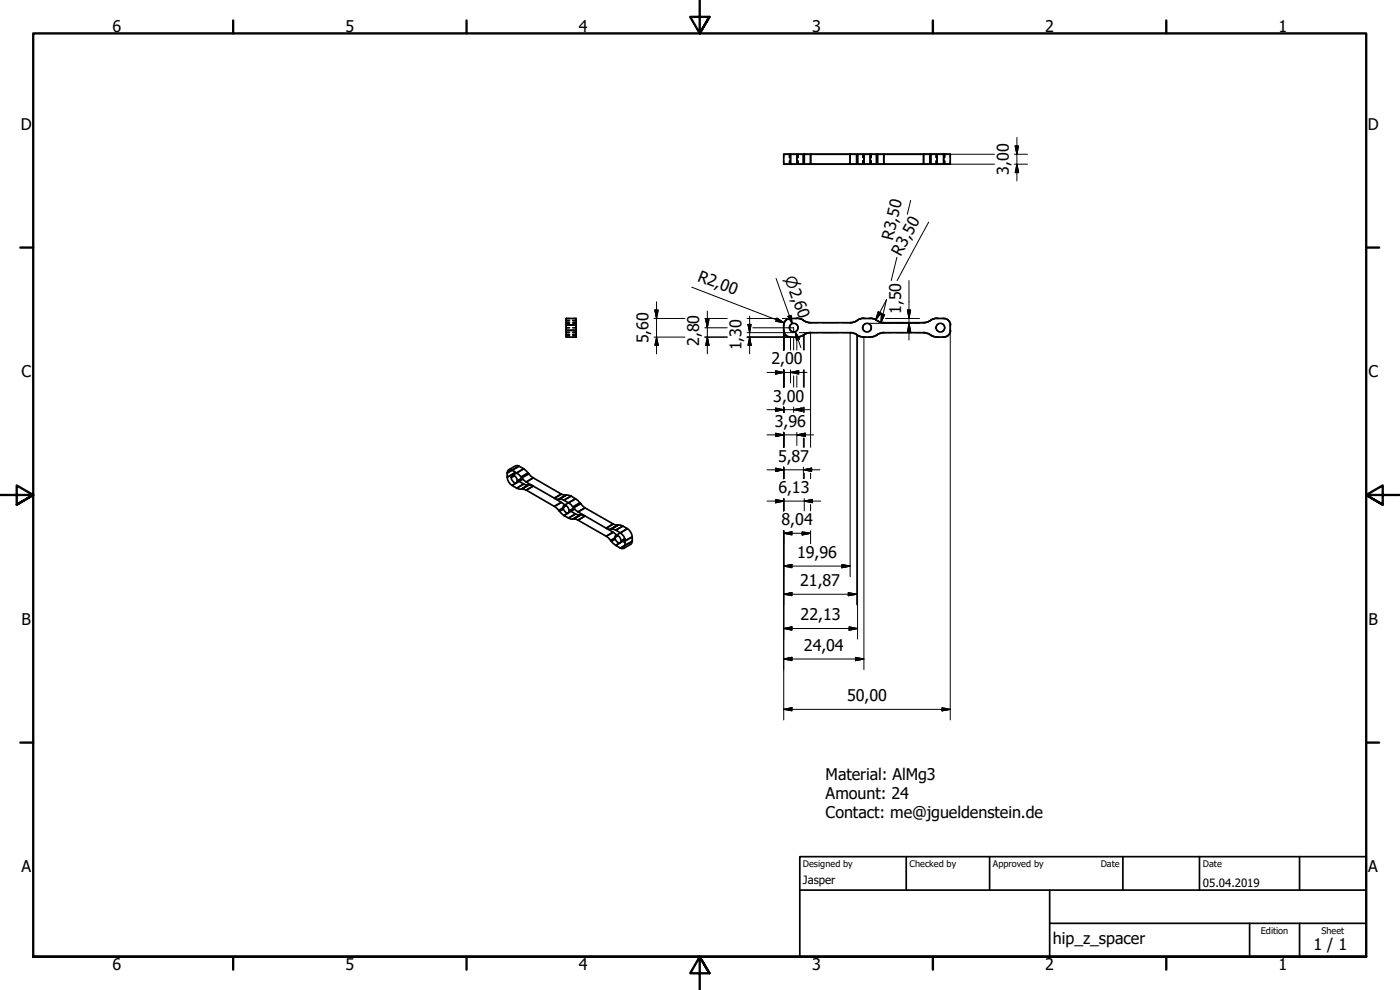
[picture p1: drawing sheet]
<svg xmlns="http://www.w3.org/2000/svg" width="420mm" height="297mm" viewBox="0 0 420 297" stroke-linecap="round" stroke-linejoin="round" font-family="sans-serif">
<!-- layer: Hidden (ISO) -->
<g fill="none" stroke="#000" stroke-width=".38">
<path d="M235.2 46.3v1M235.2 48.2v1.1M236.9 46.3v1M236.9 48.2v1.1M239.5 46.3v1M239.5 48.2v1.1M258.9 46.3v1M258.9 48.2v1.1M261.5 46.3v1M261.5 48.2v1.1M280.9 46.3v1M280.9 48.2v1.1"/>
<path d="M283.5 46.3v1M283.5 48.2v1.1M285.2 46.3v1M285.2 48.2v1.1M169.9 99.8h1M169.9 95.6h1M169.9 96.1h1M169.9 96.8h1M169.9 98.3h1M169.9 99.6h1M169.9 96.3h1M169.9 97h1"/>
<path d="M171.9 99.8h1M171.9 95.6h1M171.9 96.1h1M171.9 96.8h1M171.9 98.3h1M171.9 99.6h1M171.9 96.3h1M171.9 97h1M235.2 97.5v.6M235.2 98.6v.5M237.2 95.6h.7M237.6 97.2a1.29 1.29 0 0 0 0 2.2"/>
<path d="M238.5 95.6h.6M238.9 97.2a1.29 1.29 0 0 1 0 2.2M241.1 96.1h.1M241.2 96.2l.2 .1M243.3 99.8h2.3M243.3 96.8h2.3M246.8 99.8h4.8M246.8 96.8h4.8M252.8 99.8h2.3M252.8 96.8h2.3M257.2 96.2l-.1 .1M257.2 96.1h.2"/>
<path d="M259.3 95.6h.6M259.6 97.2a1.23 1.23 0 0 0-.7 1.1 1.23 1.23 0 0 0 .7 1.1M260.5 95.6h.7M260.9 97.2a1.29 1.29 0 0 1 0 2.2M263.1 96.1h.1M263.3 96.2v.1M265.2 99.8h2.5M265.2 96.8h2.5M268.8 99.8h4.8M268.8 96.8h4.8M274.8 99.8h2.4M274.8 96.8h2.4"/>
<path d="M279.1 96.2v.1M279.3 96.1h.1M281.2 95.6h.7M281.6 97.2a1.29 1.29 0 0 0 0 2.2M282.6 95.6h.6M282.8 97.2a1.23 1.23 0 0 1 .7 1.1 1.23 1.23 0 0 1-.7 1.1M285.2 97.5v.6M285.2 98.6v.5M169.9 101.1h1M169.9 100.6h1M169.9 100.4h1M171.9 101.1h1"/>
<path d="M171.9 100.6h1M171.9 100.4h1M237.2 101.1h.7M238.5 101.1h.6M241.2 100.5l-.1 .1M241.4 100.4h-.2M257.1 100.4h.1M257.2 100.5l.2 .1M259.3 101.1h.6M260.5 101.1h.7M263.1 100.5v.1M263.3 100.4h.1"/>
<path d="M279.1 100.4h.1M279.3 100.5v.1M281.2 101.1h.7M282.6 101.1h.6"/>
</g>
<!-- layer: Visible (ISO) -->
<g fill="none" stroke="#000" stroke-width=".51">
<path d="M235.2 49.3h50M235.2 46.3h50M235.2 46.3h2v3h-2zM237.2 46.3h1.9v3h-1.9zM239.1 46.3h2v3h-2zM241.1 46.3h.3v3h-.3zM241.4 46.3h1.9v3h-1.9zM243.3 46.3h11.8v3h-11.8zM255.1 46.3h2v3h-2zM257.1 46.3h.3v3h-.3zM257.4 46.3h1.9v3h-1.9zM259.3 46.3h1.9v3h-1.9z"/>
<path d="M261.2 46.3h1.9v3h-1.9zM263.1 46.3h.2v3h-.2zM263.3 46.3h1.9v3h-1.9zM265.2 46.3h12v3h-12zM277.2 46.3h1.9v3h-1.9zM279.1 46.3h.2v3h-.2zM279.3 46.3h1.9v3h-1.9zM281.2 46.3h2v3h-2zM283.2 46.3h2v3h-2zM169.9 97.5h3v1.6h-3zM169.9 95.6v5.5M169.9 95.6h3v1.9h-3z"/>
<path d="M169.9 99.1h3v2h-3zM172.9 95.6v5.5M239.1 95.6a3.6 3.6 0 0 0-3.3 .5 3.7 3.7 0 0 0 .4 4.8l1 .2h1.9M239.2 95.5l1.9 .6M241.1 96.1l.3 .2M257.4 96.1l-1 .5-1.2 .2h-11.9l-2-.5M259.2 95.5l-1.9 .6M259.3 95.6h1.9M261.1 95.5l2 .6M263.1 96.1l1 .5 1.2 .2M265.2 99.8h11.9l2 .6M265.3 99.8l-1.2 .2-2.2 1-2.6 .1"/>
<path d="M279.1 96.3l-2 .5h-11.9M279.3 96.1l-.2 .2M281.2 95.6a3.6 3.6 0 0 1 3.5 .5l.5 1.5M281.3 95.5l-1.9 .6M285.2 97.5v1.6M285.2 99.1a2 2 0 0 1-2 2h-2M241.1 100.6l-1.9 .5M241.3 100.4l1.9-.6h11.9a5.3 5.3 0 0 1 2.9 1.1l1.2 .2M241.4 100.4l-.3 .2M279.1 100.4l1 .5 1.2 .2M152.7 141l1 .1-1.5 .8zM152.7 141l2-1.3 1.1 .2-2.1 1.2"/>
<path d="M153.4 143.2a1.82 1.82 0 0 0 1.4 1.8l.3-.2 .2-.5M153.4 143.2l.1-.4 .4-.2a1.69 1.69 0 0 1 1.4 1.7M153.7 141.1l2.1-1.2 1.4 .7-2.1 1.3zM153.7 141.1l-1.5 .8v1.3l2.2-1.2v-.5M154.4 142.3v-.3l-2.2 1.2a3.3 3.3 0 0 0 1.5 2.5l1.2-.7-1.2 .7 1.4 .8 2.1-1.3-1.4-.8M154.4 142.7l-1 .5M155.1 146.5l2.1-1.3 1.3 .3-2.1 1.3zM155.1 141.9l2.1-1.3 1.3 1.3-2.1 1.2zM155.1 141.9l-1.4 .8M156.4 146.8l2.3-1.3zM156.4 143.1l2.1-1.2 .2 .3-2.1 1.2zM156.6 143.4l2.1-1.2 1.3 1.2-2.1 1.2z"/>
<path d="M156.7 143.5l-1.4 .8M156.9 143.8l-1.9 1.1M157.9 144.6l2.1-1.2 8.5 4.9-2.1 1.2zM160 145.8l-2.1 1.3 8.5 4.8 2.1-1.2-2.1-1.2M160 145.8l-1.3-.3-2.1 1.2M160 145.8l-2.1 1.3-1.3-.4M167.7 149.8l2.3-1.3zM167.9 149.8l2.1-1.3 1.4 .3-2.2 1.3zM168.5 148.3l1.3 .3-2.1 1.2-1.3-.3M168.5 148.3l-2.1 1.2M169 152.3a2.01 2.01 0 0 0 1.4 1.7l.4-.7M169 152.3l.1-.5 .4-.2a1.85 1.85 0 0 1 1.3 1.7"/>
<path d="M169.2 150.1l2.2-1.3 1.3 .9-2.1 1.2zM169.5 151.5l-1-.8-2.1 1.2 1.3 1.2 1.3-.7-1.3 .7 .2 .3 1.2-.7-1.2 .7 1.3 1.3 1.4-.8M169.9 151.7l-.9 .6M170.6 155.4l2.1-1.2 1.4 .3-2.1 1.3zM170.6 150.9l-1.3 .7M171.4 153.4l1.3 .8-2.1 1.2-1.4-.7 1.4-.8M172 155.8l2.2-1.3zM172 152.1l2.1-1.2 .1 .2-2.1 1.2zM172.1 155.8l2.1-1.3 1.4 .3-2.1 1.3zM172.1 152.3l2.1-1.2 1.4 1.3-2.1 1.2zM172.2 152.5l-1.4 .8M172.5 152.8l-1.9 1.1"/>
<path d="M172.7 149.7l1.4 1.2-2.1 1.2-1.4-1.2M172.7 149.7l-2.1 1.2M173.5 153.6l2.1-1.2 8.4 4.8-2.1 1.3zM175.6 154.8l-2.1 1.3 8.4 4.8 2.1-1.2-2.1-1.2M183.3 158.8l2.2-1.3zM183.5 158.7l2-1.2 1.4 .3-2.1 1.3zM184 157.2l1.4 .3-2.1 1.3-1.4-.3M184 157.2l-2.1 1.3M184.8 159.1l2.1-1.3 1.4 .8-2.1 1.3zM186.2 159.9l-1.4 .7M188.3 158.6a3.3 3.3 0 0 1 1.4 2.5l-2.1 1.2a2.81 2.81 0 0 0-1.4-2.4M188.3 158.6l-2.1 1.3"/>
<path d="M184.5 161.2a1.82 1.82 0 0 0 1.4 1.7l.3-.2 .2-.4M184.5 161.2l.2-.4 .3-.2a1.69 1.69 0 0 1 1.4 1.7M185 160.5l-1-.8-2.1 1.2 1.4 1.3 1.3-.8-1.3 .8 .2 .2 1.2-.7-1.2 .7 1.3 1.2 1.3-.7M185.5 160.7l-1 .5M186.1 162.9l-1.3 .7 1.4 .9M186.9 162.4l.7 .4M187.5 161.7l-1.1 .6M187.6 162.3l2.1-1.2v1.3l-2.1 1.2zM187.6 163.6l-.1 .6-.3 .3-.5 .1-.5-.1M187.6 162l-1.5 .9M187.6 163.6l-1.4 .9M189.7 162.4l-.4 .9-2.1 1.2"/>
<path d="M189.7 162.4l-2.1 1.2"/>
<circle cx="238.2" cy="98.3" r="1.3"/>
<circle cx="260.2" cy="98.3" r="1.3"/>
<circle cx="282.2" cy="98.3" r="1.3"/>
</g>
<!-- layer: Border (ISO) -->
<g fill="none" stroke="#000" stroke-width=".7">
<path d="M70 6.1v3.9M140 6.1v3.9M210 0v10l-2.9-4.9h5.8l-2.9 4.9 2.9-4.9M280 6.1v3.9M350 6.1v3.9M6.1 74.3h3.9M410 74.3h3.9M0 148.5h10l-5-2.8v5.7l5-2.9-5 2.9M420 148.5h-10l5-2.8v5.7l-5-2.9 5 2.9M6.1 222.8h3.9M410 222.8h3.9M10 287.1v-277.1h400v277.1h-400h400"/>
<path d="M70 287.1v3.8M140 287.1v3.8M212.9 292l-2.9-4.9 2.9 4.9h-5.8l2.9-4.9v9.9M280 287.1v3.8M350 287.1v3.8"/>
</g>
<!-- layer: Title (ISO) -->
<path d="M240 257h170v30.1h-170zM272 257v10.1M297 257v10.1M337 257v10.1M360 257v10.1M390 257v10.1M240 267.1h170M315 277h95M315 267.1v20M375 277v10.1M390 277v10.1" fill="none" stroke="#000" stroke-width=".51"/>
<!-- layer: Dimension (ISO) -->
<g fill="none" stroke="#000" stroke-width=".3">
<path d="M277.2 49.3h21.2M277.2 46.3h21.2M304.4 49.3h4M304.4 46.3h4M304.7 43.8h1l-.5 2.5zM305.2 49.3l.5 2.5h-1zM305.2 41.3v13M269.2 77.2l-1.7 7M273.3 60.1l-1 4.2M278.7 66.7l-9.5 17.5M196.3 95.6h9.2M196.5 93h1l-.5 2.6z"/>
<path d="M197 90.5v15.7M207.6 86.2l27.7 10.6M211.5 95.6h6.7M211.5 98.3h6.7M211.8 95.8h1l-.5 2.5zM212.3 93.3v12.9M224.2 95.6h9M224.5 97.3h.9l-.4 2.5zM225 94.9v11.3M225.9 98.3h12.3v1.5h-14M232.9 83.6l4.8 13.5-.8-2.4M233.2 95.4l2.1 1.4-2.4-.4z"/>
<path d="M234.8 95.6h1.4M235.2 99.1v5.9M236.5 94.9l.9-.3 .3 2.5zM238.6 99.6l1.4 2.1-1 .4zM238.6 99.6l1.7 4.7M239.8 99.8h3.5v34.4M255.1 99.8v73.2M260.2 97h15.8M261.2 95.6h1.1M263.6 93.5l.9 .5-1.7 1.9zM264.5 94.2l1 .2-1.1 2.4zM265.7 95.6h10.3"/>
<path d="M266.1 89.8l-1.7 7M266.1 89.9l-3.3 6M272.4 93h.9l-.5 2.6zM272.8 97l.5 2.6h-.9zM272.8 84.2v17.8M285.2 99.1v116.9M196.3 101.1h9.2M197 101.1l.5 2.5h-1zM211.5 101.1h6.7M212.3 101.1l.5 2.5h-1zM224.2 101.1h13v3.9M225 101.1l.4 2.5h-.9z"/>
<path d="M230.2 111.7h12M232.7 111.2l2.5 .5-2.5 .6zM235.2 111v5.2M237.2 111.7l2.5-.5v1.1zM237.2 111v3.9M238.2 101.3v3.7M238.2 112.8v3.4M239.1 101.9v3.1M239.1 112.8v3.4M241.1 100.6v4.4M241.1 111v5.2M241.4 100.4v4.6"/>
<path d="M241.4 111v5.2M257.1 100.4v81.1M257.4 100.6v91.2M259.3 101.1v99.8M230.2 122.9h13M230.2 130.5h14M232.7 122.4l2.5 .5-2.5 .5zM232.7 130l2.5 .5-2.5 .5zM235.2 122.2v1.5M235.2 129.7v4.5M238.2 122.9l2.5-.5v1zM238.2 122.2v1.5"/>
<path d="M239.1 130.5l2.6-.5v1zM239.1 129.7v4M241.1 122.2v1.5M241.1 131.4v2.8M241.4 122.2v1.5M241.4 131.4v2.8M230.2 141h15.9M230.2 150.4h16.1M232.7 140.4l2.5 .6-2.5 .5zM232.7 149.8l2.5 .6-2.5 .5zM235.2 140.2v3.4M235.2 149.6v3.7"/>
<path d="M235.2 159.2v56.8M240.7 159.6l2.6 .4-2.6 .5zM241.1 141l2.5-.6v1.1zM241.1 140.2v3.4M241.4 150.4l2.4-.6v1.1zM241.4 142v1.6M241.4 149.6v3.7M243.3 142v1.6M243.3 151.4v1.9M243.3 159.2v3.9M235.2 160l2.5-.4v.9zM235.2 169.8l2.5-.5v1.1z"/>
<path d="M235.2 178.3l2.5-.5v.9zM235.2 160h8.1M235.2 169.8h19.9M235.2 178.3h21.9M252.7 169.3l2.4 .5-2.4 .6zM254.6 177.8l2.5 .5-2.5 .4zM235.2 188.6l2.5-.5v1zM235.2 197.7l2.5-.5v1zM235.2 188.6h22.2M235.2 197.7h24.1M254.8 188.1l2.6 .5-2.6 .5zM256.7 197.2l2.6 .5-2.6 .5z"/>
<path d="M235.2 212.8l2.5-.5v1zM235.2 212.8h50M282.7 212.3l2.5 .5-2.5 .5z"/>
</g>
<g fill="#000" stroke="#000" stroke-width=".3">
<path d="M304.7 43.8l.5 2.5zM304.7 43.8h1l-.5 2.5zM305.2 49.3l.5 2.5zM305.2 49.3l.5 2.5h-1zM196.5 93l.5 2.6zM196.5 93h1l-.5 2.6zM211.8 95.8l.5 2.5zM211.8 95.8h1l-.5 2.5zM224.5 97.3l.5 2.5zM224.5 97.3h.9l-.4 2.5zM232.9 96.4l2.4 .4zM233.2 95.4l2.1 1.4-2.4-.4z"/>
<path d="M236.5 94.9l1.2 2.2zM236.5 94.9l.9-.3 .3 2.5zM263.6 93.5l-.8 2.4zM263.6 93.5l.9 .5-1.7 1.9zM264.5 94.2l-.1 2.6zM264.5 94.2l1 .2-1.1 2.4zM272.4 93l.4 2.6zM272.4 93h.9l-.5 2.6zM272.8 97l.5 2.6zM272.8 97l.5 2.6h-.9zM197 101.1l.5 2.5zM197 101.1l.5 2.5h-1z"/>
<path d="M212.3 101.1l.5 2.5zM212.3 101.1l.5 2.5h-1zM225 101.1l.4 2.5zM225 101.1l.4 2.5h-.9zM232.7 112.3l2.5-.6zM232.7 111.2l2.5 .5-2.5 .6zM237.2 111.7l2.5-.5zM237.2 111.7l2.5-.5v1.1zM238.6 99.6l1.4 2.1zM238.6 99.6l1.4 2.1-1 .4zM232.7 123.4l2.5-.5zM232.7 122.4l2.5 .5-2.5 .5z"/>
<path d="M232.7 131l2.5-.5zM232.7 130l2.5 .5-2.5 .5zM238.2 122.9l2.5-.5zM238.2 122.9l2.5-.5v1zM239.1 130.5l2.6-.5zM239.1 130.5l2.6-.5v1zM232.7 141.5l2.5-.5zM232.7 140.4l2.5 .6-2.5 .5zM232.7 150.9l2.5-.5zM232.7 149.8l2.5 .6-2.5 .5zM235.2 160l2.5-.4zM235.2 160l2.5-.4v.9z"/>
<path d="M241.1 141l2.5-.6zM241.1 141l2.5-.6v1.1zM241.4 150.4l2.4-.6zM241.4 150.4l2.4-.6v1.1zM235.2 169.8l2.5-.5zM235.2 169.8l2.5-.5v1.1zM235.2 178.3l2.5-.5zM235.2 178.3l2.5-.5v.9zM240.7 160.5l2.6-.5zM240.7 159.6l2.6 .4-2.6 .5zM252.7 170.4l2.4-.6zM252.7 169.3l2.4 .5-2.4 .6z"/>
<path d="M254.6 178.7l2.5-.4zM254.6 177.8l2.5 .5-2.5 .4zM235.2 188.6l2.5-.5zM235.2 188.6l2.5-.5v1zM235.2 197.7l2.5-.5zM235.2 197.7l2.5-.5v1zM254.8 189.1l2.6-.5zM254.8 188.1l2.6 .5-2.6 .5zM256.7 198.2l2.6-.5zM256.7 197.2l2.6 .5-2.6 .5zM235.2 212.8l2.5-.5zM235.2 212.8l2.5-.5v1z"/>
<path d="M282.7 213.3l2.5-.5zM282.7 212.3l2.5 .5-2.5 .5z"/>
</g>
<g font-size="4.8">
<text x="33.7" y="9.6">6</text>
<text x="103.7" y="9.6">5</text>
<text x="173.7" y="9.6">4</text>
<text x="243.7" y="9.6">3</text>
<text x="313.7" y="9.6">2</text>
<text x="383.7" y="9.6">1</text>
<text x="6.2" y="38.9">D</text>
<text x="410.5" y="38.9">D</text>
<text x="302.8" y="52.4" transform="rotate(-90 302.8 52.4)">3,00</text>
<text x="267.9" y="72.2" transform="rotate(-76 267.9 72.2)">R3,50</text>
<text x="270.4" y="77" transform="rotate(-62 270.4 77)">R3,50</text>
<text x="209.1" y="84.2" transform="rotate(21 209.1 84.2)">R2,00</text>
<text x="270.4" y="94.3" transform="rotate(-90 270.4 94.3)">1,50</text>
<text x="194.6" y="103" transform="rotate(-90 194.6 103)">5,60</text>
<text x="209.9" y="103.8" transform="rotate(-90 209.9 103.8)">2,80</text>
<text x="222.6" y="105.1" transform="rotate(-90 222.6 105.1)">1,30</text>
<text x="6.4" y="113.1">C</text>
<text x="231.5" y="109.3">2,00</text>
<text x="410.7" y="113.1">C</text>
<text x="232" y="120.5">3,00</text>
<text x="232.5" y="128.1">3,96</text>
<text x="233.5" y="138.6">5,87</text>
<text x="233.6" y="147.9">6,13</text>
<text x="234.6" y="157.7">8,04</text>
<text x="239.2" y="167.4">19,96</text>
<text x="240.2" y="175.9">21,87</text>
<text x="6.4" y="187.4">B</text>
<text x="240.3" y="186.2">22,13</text>
<text x="410.7" y="187.4">B</text>
<text x="241.2" y="195.3">24,04</text>
<text x="254.3" y="210.4">50,00</text>
<text x="247.8" y="233.9">Material: AlMg3</text>
<text x="247.8" y="239.7">Amount: 24</text>
<text x="247.8" y="245.5">Contact: me@jgueldenstein.de</text>
<text x="6.4" y="261.7">A</text>
<text x="410.7" y="261.7">A</text>
<text x="316" y="283.4">hip_z_spacer</text>
<text x="394.2" y="285">1 / 1</text>
<text x="33.7" y="290.9">6</text>
<text x="103.7" y="290.9">5</text>
<text x="173.7" y="290.9">4</text>
<text x="243.7" y="290.9">3</text>
<text x="313.7" y="290.9">2</text>
<text x="383.7" y="290.9">1</text>
</g>
<text font-size="4.6" x="235.5" y="83.5" transform="rotate(70 235.5 83.5)">⌀2,60</text>
<g font-size="3.4">
<text x="241" y="265.4">Jasper</text>
<text x="361" y="266">05.04.2019</text>
</g>
<g font-size="2.7">
<text x="241" y="260.1">Designed by</text>
<text x="273" y="260.1">Checked by</text>
<text x="298" y="260.1">Approved by</text>
<text x="330.3" y="260">Date</text>
<text x="361" y="260">Date</text>
<text x="378.4" y="280.1">Edition</text>
<text x="396.6" y="280.1">Sheet</text>
</g>
</svg>
